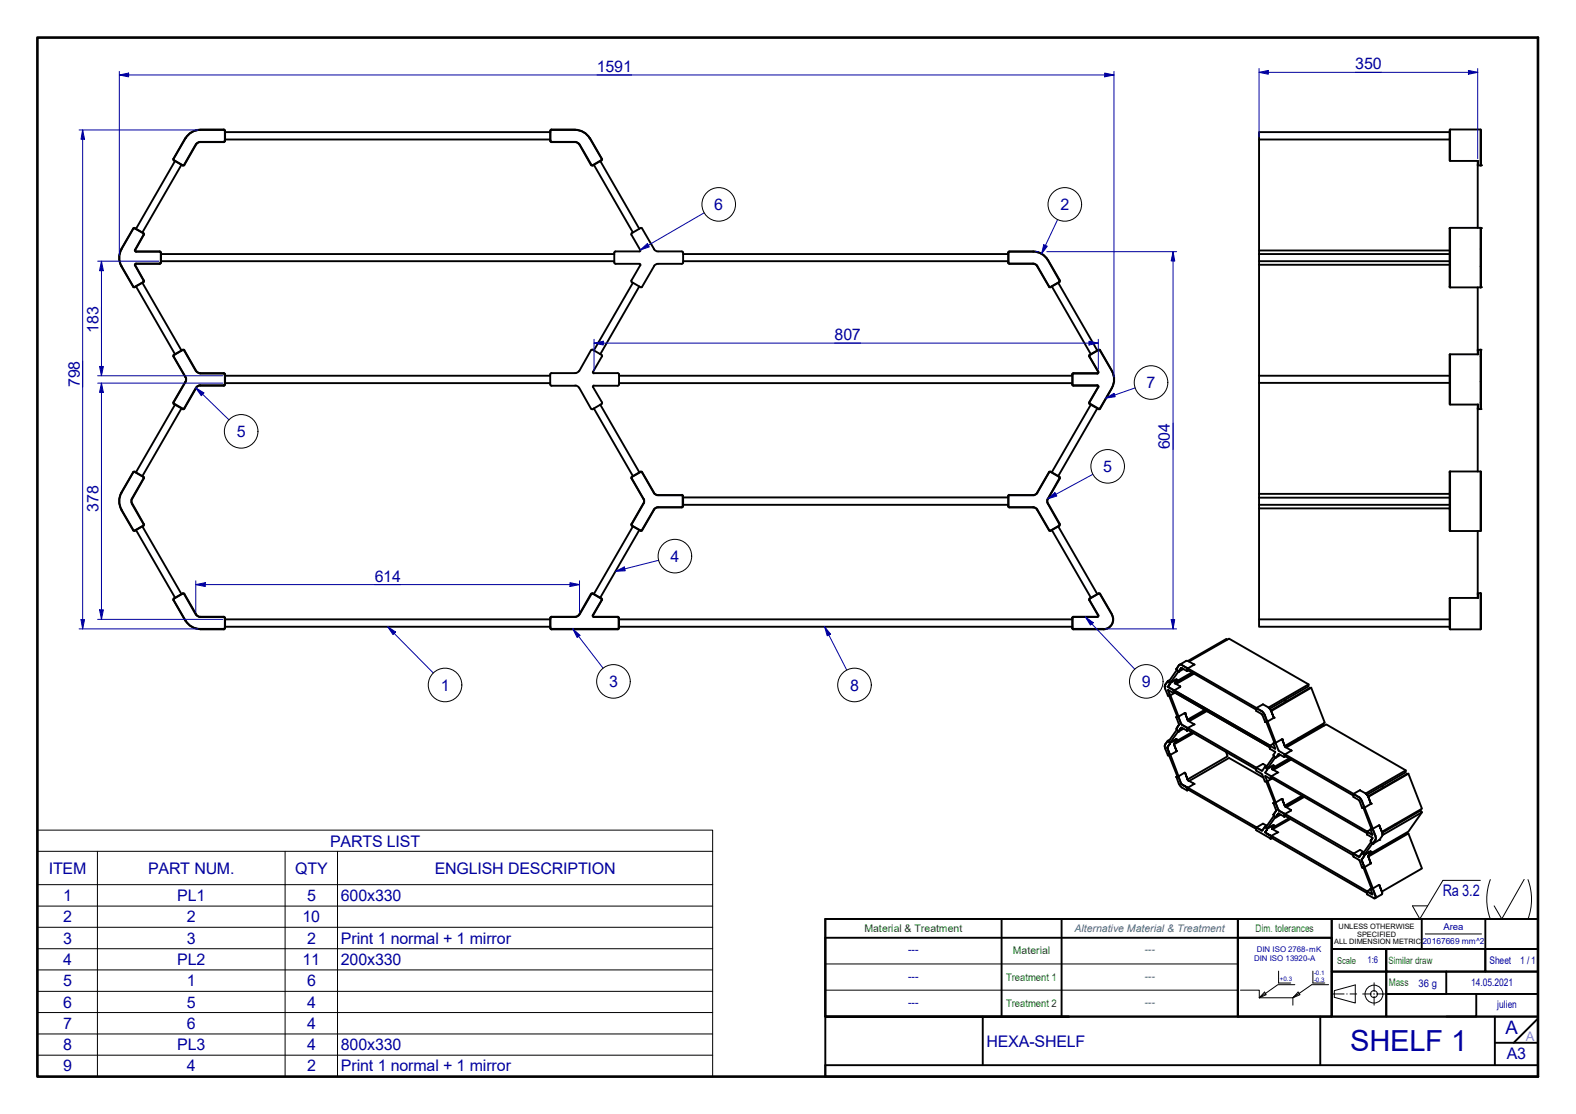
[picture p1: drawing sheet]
<svg xmlns="http://www.w3.org/2000/svg" width="420mm" height="297mm" viewBox="0 0 420 297" stroke-linecap="round" stroke-linejoin="round" font-family="sans-serif">
<!-- layer: Visible (ISO) Custom -->
<g fill="none" stroke="#000" stroke-width=".51">
<path d="M49.4 36.8l-3.2 5.5M52.2 38.5l-3.3 5.5-2.5-1.3-.1-.3M52.3 38.5l-3.2 5.5M53.3 34.5h6.4M53.3 37.9h6.4M53.3 37.8h6.4M53.3 34.7h6.4M53.4 37.9l-.6 .2-.5 .4M53.4 37.8l-.7 .2-.5 .5M53.4 34.7l-1.4 .2-1.1 .5-1.4 1.5M53.4 34.6a4.5 4.5 0 0 0-4 2.3l-3.1 5.4M59.7 34.7l.2 .2"/>
<path d="M59.7 34.5l.3 .4M59.9 37.5l-.2 .3M59.9 34.9v2.7M60 37.5l-.3 .4M60 37.2h86.7M60 35.2h86.7M60 34.9v2.7M146.7 37.5l.3 .4h6.4M146.7 34.9v2.7M146.8 37.5l.2 .3M147 37.8h6.4M153.3 37.9l.6 .2 .5 .4"/>
<path d="M153.3 37.8l.7 .2 .4 .5 3.1 5.5 .6 .1M153.3 34.7l2 .4 1.1 .7 .8 1.1M153.3 34.6a4.5 4.5 0 0 1 4 2.3l3.1 5.4M153.4 34.5h-6.4l-.3 .4M153.4 34.7h-6.4l-.2 .2M154.5 38.5l3.2 5.4 .3 .1M157.3 36.8l3.2 5.7-.1 .3-2.3 1.3M386.5 35.2h-50.8v2M386.5 37.2h-50.8v30.5M386.6 34.5v8.4zM386.6 34.5l8.2 .2v9.4h-.8M394.7 34.5v9.6"/>
<path d="M46.2 42.3l.1 .5M46.4 42.8l2.3 1.3 .5-.1M46.7 42.9l-10.4 18.1M48.4 43.9l-10.4 18.1M158.3 43.9l10.4 18.1M160 42.9l10.4 18.1M160.4 42.4l-.1 .3-2.3 1.4M386.6 42.9h7.5v1.1M394 43.9v.1M394 42.9v17.9M32.4 70.9l3.2 5.5M32.4 66.5l-.5 1.2-.1 1.4 .6 1.9"/>
<path d="M35.5 60.9l-3.2 5.5M35.6 60.9l-3.2 5.6a4.5 4.5 0 0 0 0 4.5l3.1 5.4M35.6 76.4l.3 .1M35.9 60.9l-.3 .1M35.9 60.8l2.3 1.4-2.3-1.3M36 60.8l-.5 .1M36 66.6v.3l.3 .1 6.5 .1 .1 .3v2.6M36.1 70.7l2.3 4.1M36.3 76.4l10.4 18.1M38 75.4l10.4 18.1M38.2 62.2l.1 .3M38.2 75.2l-2.3 1.3"/>
<path d="M38.2 62.1l.2 .5M38.3 74.8l-.1 .3M38.3 62.5l-2.3 4.1v.3l.3 .2h6.3M38.4 62.6l-2.3 4.1M38.4 74.8l-.2 .4-2.2 1.4-.5-.1M42.6 67.2l.2 .2M42.8 70l-.2 .3h-6.3l-.3 .2v.3l2.3 4.1M42.9 67.4v2.6M42.9 69.6h120.9M42.9 67.7h120.9M42.9 70l-.3 .3h-6.3l-.3 .2v.3M163.8 70l.3 .3h6.3"/>
<path d="M168.3 74.8l.1 .5M168.3 62.6l2.4 4.1M168.4 62.1l-.1 .5M168.7 75.4l-10.4 18.1M170.4 67l-6.5 .1-.1 .3v2.6M170.4 76.4l-10.4 18.1M170.5 70.3l.2 .2v.3M170.7 70.7l-2.4 4.1M170.7 66.6v.3l-.2 .1M170.7 60.8l.5 .1 3.2 5.5M170.8 60.8l-2.3 1.4M174.3 66.4l.5 .5 .7 .1 6.4 .1 .2 .3v2.6"/>
<path d="M182.1 69.6h86.7M182.1 67.7h86.7M182.1 70l-.4 .3h-6.3l-.6 .2-3.7 6.1h-.4l-2.2-1.4M268.7 70l.4 .3M268.8 67.4v2.6M268.9 70l.2 .2M269.1 67.2l-.2 .2v2.6M269.1 67l-.4 .4M269.1 67h6.3a4.5 4.5 0 0 1 4 2.3l3.2 5.5M269.1 70.3h6.3l.7 .2 .5 .4 3.1 5.5M269.1 70.3h6.3l.7 .2 .4 .5M269.1 67.1l7 .1 1.9 .7 1.3 1.4 3.1 5.6"/>
<path d="M276.5 71l3.3 5.6h.3l2.3-1.4M279.7 76.4l.4 .1M280.4 76.4l10.4 18.1M282.1 75.4l10.4 18.1M282.4 75.2l-2.3 1.3M282.4 74.8l-.1 .3M282.5 74.8l-.1 .5M335.7 67.7h50.8M335.7 70.6h50.8M335.7 66.8h50.8M335.7 67.7v1.9M386.5 69.6h-50.8v30.6h50.8"/>
<path d="M386.6 60.8v15.8M386.6 60.8h8.2M394 76.6v17.9M394.8 60.8v15.8M394.8 60.8h-.1v15.8h.1M394.8 76.6h-8.2M46.2 95l3.2 5.6M46.3 95l3.2 5.5 .2 .7-.2 .6-3.2 5.5M46.3 94.6l-.1 .5M46.4 94.7l-.1 .3M48.7 93.3l-2.3 1.4M48.8 93.4h.3l3.1 5.5"/>
<path d="M49.1 93.4l3.2 5.5M49.2 93.4l-.5-.1-2.3 1.3M52.2 98.9l.5 .5 .7 .2M52.3 98.9l.5 .4 .6 .2M53.3 99.5h6.4M53.3 99.6h6.4M59.7 99.6l.2 .2M59.7 99.5l.3 .3v2.7l-.3 .4M59.9 99.8v2.7M153.4 99.5h-6.4l-.3 .3v2.7l.2 .3 6.5 .1M154.4 98.9l-.5 .4-.6 .2M158.1 93.3l2.3 1.3 .1 .3-2.4 4.2v.3l.2 .2"/>
<path d="M158.1 93.3l-.5 .1-3.2 5.5M158.4 99.5h6.3M164.7 99.5l.3 .3v2.7l-.3 .4M285.9 99.8v2.7M290.4 95l2.4 4M290.6 94.7l-.1 .3M292.5 99.6l.3-.2v-.3v.3l-.3 .2-6.5 .1-.1 2.8 .3 .2h6.3l.3 .2v.4M292.5 99.5h-6.3l-.4 .3M292.7 99.1l-2.4-4.2 .2-.3 2.5-1.4 .3 .2 3.1 5.5a4.5 4.5 0 0 1 0 4.5l-3.2 5.7h-.4l-2.3-1.4-.1-.4M292.9 93.3l-2.3 1.4M292.9 93.4h.3M293.2 93.5l3.2 5.4 .6 1.9-.3 2-3.5 6.1"/>
<path d="M394 93.4v.1M394 93.3h.8M394.1 93.4v1.1h-7.6l.1 13.4v-13.4M394.8 93.3v15.8h-.8M394.8 93.3h-.1v15.8l.1-.1M46.2 107.3l.1 .5M46.4 107.7l2.3 1.4 .5-.1M46.7 107.9l-10.4 18M48.4 108.9l-10.4 18M49.4 101.8l-3.2 5.4M49.4 100.6l.2 .6-.2 .6M52.2 103.4l-3.3 5.6-2.5-1.4-.1-.3"/>
<path d="M53.3 102.9h6.4M53.3 102.7h6.4M53.4 102.8l-.6 .2-.5 .4-3.2 5.6M53.4 102.7l-.7 .2-.5 .5M59.9 102.5l-.2 .2M60 102.2h86.7M60 100.2h86.7M153.3 102.8l.6 .2 .5 .4M154.4 103.4l3.2 5.6 .5 .1M158.3 108.9l10.4 18M158.3 102.8l-.2 .1v.3l2.4 4M158.4 102.9h6.3"/>
<path d="M160 107.9l10.4 18M160.5 107.3l-.1 .5-2.3 1.3M165 102.2h120.9M165 100.2h120.9M285.8 102.5l.4 .4h6.3M290.5 107.3l.1 .4 2.3 1.3M290.8 107.9l-10.4 18M292.5 102.8l.3 .1v.3M292.5 108.9l-10.4 18M292.7 103.2l-2.3 4M292.8 103.2l-2.4 4.1M293.2 108.9l-.3 .1"/>
<path d="M335.7 100.2v1.9M386.5 102.1h-50.8v29.6M386.6 107.9h7.5v1M394 108.8v.1M394 107.9v17.8M32.3 135.9l3.2 5.5M32.4 135.9l3.2 5.5h.3M32.4 135.9l-.6-1.9 .1-1.4 .5-1.2a4.5 4.5 0 0 0 0 4.5M35.1 134.3l3.2 5.5M35.2 133l-.2 .6 .2 .7M35.2 133l-.1 .6 .1 .6M35.2 134.2l3.2 5.5"/>
<path d="M35.5 125.9l.5-.1 2.2 1.3 .2 .5M35.5 125.9l-3.2 5.5M35.6 125.9l-3.2 5.5M35.9 125.8l2.3 1.4M35.9 125.9l-.3 .1M38.2 127.2l.1 .3M38.3 139.8l-.1 .3M38.3 127.5l-3.2 5.5M38.4 127.6l-3.2 5.4M38.4 139.7l-.2 .5M168.3 139.7l.1 .5M168.3 127.6l3.2 5.4"/>
<path d="M168.4 139.8l.1 .3 2.3 1.4M168.4 127.1l-.1 .5M168.5 127.1l2.2-1.3h.4l3.4 5.8 .9 .4M168.5 127.2l-.1 .3 3.1 5.5 .2 .6-.2 .6M170.8 125.9l.3 .1M170.8 125.8l-2.3 1.4M171.1 125.9l3.2 5.5 .5 .5 .6 .2M171.5 134.2l-3.2 5.5M171.6 134.3l-3.2 5.5M171.6 133l.2 .6-.2 .7M174.4 135.9l-3.2 5.5-.5 .1M175.5 132l6.4 .1 .1 2.9-.2 .2"/>
<path d="M181.7 135.2h-6.3l-.6 .2-.5 .5-3.2 5.4M181.8 131.9l.3 .4v2.7l-.2 .3h-6.4l-.7 .2-.5 .4M182.1 134.6h86.7M182.1 132.6h86.7M268.7 135l.4 .3M268.8 132.3v2.7M269.1 132.1l-.2 .2v2.7l.2 .2M269.1 131.9l-.4 .4M269.1 135.2h6.3l.7 .2 .5 .5M269.1 135.3h6.3l.7 .2 .4 .4M269.1 132h6.4M276.5 135.9l3.1 5.5 .5 .1"/>
<path d="M276.5 131.4l-.4 .4-.7 .2M276.5 135.9l3.2 5.5h.4M279.3 133l-.2 .6 .2 .7 3.1 5.5M279.7 125.9l-3.1 5.5-.5 .5-.7 .2M280.1 125.9l-.4 .1M280.1 125.8l2.3 1.4M282.3 127.2l.1 .3M282.4 127.1l.1 .5M282.4 139.8l-.1 .3M282.4 127.1l-2.3-1.3h-.3l-3.3 5.6M282.4 127.5l-3.1 5.5M282.5 139.7l-.1 .5"/>
<path d="M282.6 127.6l-3.2 5.4-.2 .6 .2 .6 3.2 5.5M335.7 135.6h50.8M335.7 132.7h50.8M335.7 132.7v1.9M386.5 134.6h-50.8v30.5h50.8M386.5 131.7h-50.8v1M386.6 125.7v15.9M386.6 125.7l8.2 .1-.1 15.8M394.7 125.7v15.9M35.5 141.4l.5 .1M36.3 141.3l10.4 18.1M38 140.4l10.4 18"/>
<path d="M38.2 140.2l-2.3 1.3M38.2 140.1l-2.3 1.4M46.3 160l.1-.3 2.5-1.4 3.3 5.6M46.3 159.5l-.1 .5M49.1 158.4l3.2 5.4 .5 .5 .6 .2M49.2 158.3l-.5-.1-2.3 1.4M158 158.3l2.3 1.4 .1 .3M158 158.3l-.3 .1-3.2 5.5M158.1 158.2l2.3 1.3 .1 .3-2.4 4.3M158.1 158.2l-.5 .1-3.2 5.5M168.5 140.2l2.3 1.3M168.7 140.4l-10.4 18"/>
<path d="M170.4 141.3l-10.4 18.1M171.1 141.4h-.3M280.4 141.3l10.4 18.1M282.1 140.4l10.4 18M282.4 140.1l-2.3 1.4 2.3-1.3M292.9 158.3l-2.3 1.4-.1 .3M292.9 158.3l.3 .1M293.2 158.4l3.2 5.5a2.57 2.57 0 0 1-2.2 3.9M386.6 141.6h8.1M394 158.4v.1M394 158.2h.7M394 141.6v17.8"/>
<path d="M394.1 158.4v1l-7.6 .1 .1 8.3v-8.4M394.7 158.2v9.6zM46.2 160l3.2 5.5M46.3 160l3.1 5.5a4.5 4.5 0 0 0 4 2.3M49.5 165.5l.8 1 1.1 .7 2 .5M52.2 163.9l.5 .4 .7 .2M53.3 167.8h6.4M53.3 164.5h6.4M53.3 167.7h6.4M59.7 164.6l.2 .2M59.7 164.5l.3 .3M59.9 167.5l-.2 .2"/>
<path d="M59.9 164.8v2.6M60 167.5l-.3 .3M60 167.1h86.7M60 165.1h86.7M60 164.8v2.6M146.7 167.5l.3 .3h17.7M146.7 164.8v2.6M146.8 167.5l.2 .2h17.7M147 164.5h6.4M147 164.6l-.2 .2M153.4 164.5h-6.4l-.3 .3M154.4 163.8l-.5 .5-.6 .2"/>
<path d="M154.4 163.9l-.4 .4-.7 .2M158 164v.3l.3 .2h6.4M158.1 164v.3l.2 .2h6.4M160.4 160l-2.3 4M164.7 164.6l.2 .2M164.7 164.5l.3 .3M164.9 164.8v2.6M164.9 167.5l-.2 .2M165 167.1h120.9M165 165.1h120.9M165 164.8v2.6M165 167.5l-.3 .3"/>
<path d="M285.9 164.8v2.6M285.9 167.5l.3 .2h8M286.2 164.6l-.3 .2M290.4 160l2.4 4v.3l-.3 .2h-6.3l-.4 .3M292.8 164v.3l-.3 .2h-6.3M296.4 163.9a2.64 2.64 0 0 1-2.2 3.9h-8l-.4-.3M296.5 163.8l-3.2-5.5-.3-.1-2.5 1.4-.2 .2 2.4 4.3M313.6 178.4l.5 .7M313.8 178.6l-2.1 3.1M314.1 179.1h.1M314.1 179.1l-2.1 3M314.9 178.1l.2 .1h-.2l-.7 .9z"/>
<path d="M315.1 177.3l1.4 .9v.7M315.1 177.3h-.7l-.8 1.1M315.1 178.2l1.4 .7M315.1 177.3h-.8l-.7 1.1M315.1 177.3l1.4 .9-.1 .7M315.5 178.4l-1.3 .7M316.7 178.2l18.3 10.6 1.7-1 1.4 .8M316.7 178.7l18.2 10.5M316.7 178.2v.5M316.8 178.7l-.3 .2M317 176.4l10.7-6.1 21.2 12.2v.5l-10.4 6M317.8 179.3l-4.6 2.6"/>
<path d="M318 179.5l-4.7 2.7M318.1 179.6l-4.7 2.7M318.2 177.1l.1 .1M318.3 177.2l-1.4-.9-.7-.1-1.7 1.1M318.3 177.2l-1.6 1M318.3 179.6l-4.7 2.8M327.2 170.5l-.2-.1-10.3 5.9M335.7 165.1v2h50.8M386.6 167.8h8.1M310.6 198.5l-.1 .5M310.6 198.5v.9l.8 2M311.3 197.5l.6 .7z"/>
<path d="M311.3 181.6l.1 .1M311.3 181.6l-.7 .9-.1 .6M311.3 197.5l-.7 1M311.3 185.5h.6M311.4 181.7l-.9 1.2 .1 .7 .8 1.9M311.4 181.7l.6 .7zM311.5 184l.4 1.3M311.5 184l1.4 .8M311.6 181.6l.4 .5M311.6 197.5l.4 .5M311.7 181.6l.3 .5M311.7 185.5l2.2 5.6"/>
<path d="M311.9 198.3l-.7 1 .7 2-.7-1.7v-.4zM311.9 198.3h.1M311.9 185.3v.2M311.9 182.4l-.4 .8 1.4 .7v.9v-.8l-1.5-.8zM311.9 197.2l-.6 .3M311.9 181.3l-.6 .3M312 198l1.6-.9zM312 185.4l2.2 5.7M312.8 184.8h.1M313.1 184.1v.5l25.4 14.6M313.1 184.1l25.5 14.7M313.2 184.6l-.3 .2"/>
<path d="M313.2 182.2v-.1l1.4 .9M313.2 184.7l-1.3 .8M313.6 197.2h.1M313.6 191.2h.6M313.6 191.2l.7 2.1v-.1M313.6 194.4l.5 .6M313.6 181.2l-1.6 .9M313.6 181.2l.1 .1M313.7 197.2l-.7 1v.4v-.2M313.7 181.3l-.5 .8M313.8 194.5l-2.1 3M313.8 191.1l-.2 .1"/>
<path d="M314.1 195l-2.1 3-.3-.5M314.1 195v.1M314.2 191.2l.8 2 1.4 .8M314.2 191.2l.7 1.8 1.6 1M314.3 193.3l-.7 1 .7-1M314.6 183v.2M314.6 183v.1M314.6 183.2l-1.5 .9M314.8 194h.3h-.2l-.7 1.1zM315.1 194l1.3 .8M315.5 194.3l-1.3 .8M315.9 190.2l-2 .9"/>
<path d="M316.4 194l.1 .8M316.4 194.8l.1 .1M316.5 194v.9M316.5 194.8h.1M316.6 191.9l-.6-1.7 .6 1.7M316.6 191.9l1.7 1.2-1.6 1M316.7 194.6l18.2 10.6M316.7 194.1l18.3 10.6M316.7 194.1v.5M316.7 194.6h.1M316.8 194.7l-.3 .2M317.8 195.2l-4.6 2.7"/>
<path d="M318 195.4l-5 2.9M318.2 195.5l-5.2 3M321.2 189.3l-4.6 2.6M321.4 189.4l-4.7 2.7M321.8 189.6l-4.8 2.7M335 188.8l1.9 1.2 .9 2.5M335 188.8l-.1 .7 1.5 1 .8 2h.6M335 188.8l-.1 .1M335 188.8l1.4 .9 .5 .5 .9 2.2-.6 .1M337.6 192.5l2.2 5.6M337.9 192.4l2.2 5.6M338.1 188.6l.8 1z"/>
<path d="M338.8 189.4l10.8-6-10.7 6.2M339.5 198.3l.5-.1 .9 1.9 1.5 .9v.9l-1.6-.9-.7 1M339.5 198.3l.5 1.3-1.4-.7-.1 .7 1.5 .9-.5 .8 .6 .7M339.5 198.3l-1 .6M339.6 191.4l-.7-1.8 .7 1.8M339.6 191.4l-1.8 1.1M339.7 198l-.2 .2M341.8 197.2l.7 1.7-.7-1.7-2.1 .9M342.4 186.7l.6 .4M342.9 199.3l10.7-6.1 21.2 12.2v.5l-10.4 6M346.1 196.8l.2 .2M348.9 182.5l-10.7 6.1"/>
<path d="M349.6 183.4l3.6 9.3-10.7 6.2 .1 .3 1.6 .9-1.6 1.1M353 193.5l-.2-.3-10.2 5.9M311.3 201.4h.1M311.4 201.4l.5-.1-.5 .1M311.7 201.4l2.2 5.6M311.9 201.3h.1M312 201.3l2.2 5.7M313.6 207.1h.6l.9 2.1-.9-2.1zM313.6 207.2l1 2.4 1.8 1.1M313.6 207.1v.1M313.7 200.3l-.7-1.7 .7 1.7M313.7 200.3h.1"/>
<path d="M313.7 200.3l-1.8 1M314.2 207l-.6 .2M315.9 206l.7 1.9-.7-1.9-1.7 1M316.4 210l-1.3-.8 1.4 .7v.8M316.4 210h.1M316.4 210.7h.1M316.5 210l-.1 .7M316.6 207.9l.3 .2zM316.7 210v.6M316.7 210.5l18.2 10.5M316.7 210l18.3 10.6M316.8 210.6l-.3 .1"/>
<path d="M316.9 208.1l1.4 .9M318.2 208.9l.1 .1M318.3 209l-1.6 1M326.8 200.5l.5 1.2-10.7 6.1M335 204.7l1.5 .8 .7-1 .6 .7-.5 .8 1.5 .9v.8M335 204.7l-.1 .8 1.5 .9 .8 1.9 .6 .1M336.9 207.4l-9.2-5.3-10.7 6.2M337.5 204.5l.4 .5 1.6-.9-1.6 .9M337.5 204.5h.1M337.6 208.4l2.2 5.6M337.6 204.5h-.1M337.7 204.3l-1-.6-1.8 1"/>
<path d="M337.8 204.2l-.6 .3M337.9 208.3l2.2 5.7M338.8 207.7l-1.5-.8 .5 1.5M339 207l25.5 14.7M339 207v.5M339 207.4l25.4 14.8M339.1 207.6l-.3 .1M339.2 205.1l1.4 .9M339.2 207.6l-1.4 .8M339.5 214.2l.7 2.1M339.5 214.1l.6 .1zM339.5 217.2h.1"/>
<path d="M339.5 204.1l.1 .2zM339.6 204.3l-.5 .7M339.7 217.5l-2.1 3M339.7 201.5l-2.1 3M339.7 214h.1M339.7 214l-.2 .1M340 217.9l-2.1 3M340 202l-2.1 3-.3-.5M340 217.9h.1M340.1 214.2l.8 1.9 1.6 .9-.1 .7M340.1 214.2l.7 1.8 1.6 1v.7M340.2 216.1l-.7 1.1 .5 .7"/>
<path d="M340.5 205.9l.1 .1M340.6 206l-1.6 1M340.8 216.9l.2 .1h-.2l-.7 .9zM341 217l1.3 .7M341.4 201.3l-1.3 .7M341.4 217.2l-1.3 .8M341.8 213.1l.7 1.8-.7-1.9-2.1 1M342.6 201.6l18.2 10.5M342.6 201.2l18.3 10.5M342.6 217v.5l18.2 10.6M342.6 217l18.3 10.6M342.6 201.2v.5"/>
<path d="M342.7 217.6l-.3 .1M342.7 201.7l-.3 .2M342.8 215.2l-.3-.3 1.6 1M343.7 218.2l-4.5 2.6M343.7 202.2l-4.5 2.6M343.9 202.4l-4.7 2.8M344 218.4l-4.7 2.7M344.1 215.9l.1 .2M344.1 215.9l.1 .2-1.6 .9M344.1 202.5l-4.8 2.7M344.2 202.6l-4.7 2.7M346.1 212.7l.2 .2"/>
<path d="M347.1 212.2l-4.6 2.6M347.3 212.3l-4.7 2.8M347.7 212.5l-4.8 2.8M360.8 211.8v.7l1.6 1 .8 1.9M360.8 211.8h.1M360.9 211.7l-.1 .1M360.9 211.7l1.3 .8M360.9 211.8l1.3 .7M362.2 212.5l.8 .9 .7 1.9M362.2 212.5l.6 .7 .9 2.1M363.5 215.4l2.1 5.6M363.7 215.3v.1"/>
<path d="M363.7 215.3l-.5 .1h.5M363.8 215.3l2.2 5.7M364 211.5l-1.4-.8-1.8 1M364 211.5l.8 1zM364.7 212.3l10.8-6-10.7 6.2M365.4 214.2l-.6-1.7 .6 1.7M365.5 214.3l-1.8 1.1M368.3 209.7l.6 .3M372 219.8l.2 .1M374.8 205.4l-10.7 6.2M375.5 206.3l3.6 9.3-10.7 6.2M379.1 216.6l-3.6 5.1-10.4 6.1"/>
<path d="M335 220.6v.8l3.7 2.2M335 220.6l-.1 .1M335 220.6l1.4 .9 .1-.1M335 220.6l1.5 .8M337.2 220.4l.1 .1M337.2 220.4l-.7 1M337.3 220.5l-.8 .9M337.3 220.5l.5 .7zM337.5 220.5l.4 .4M337.6 220.4l.3 .5M337.7 220.1l-1-.5-1.7 1M337.8 220.1l-.6 .3"/>
<path d="M337.8 221.2l-.5 .8zM337.9 220.9l1.6-.9zM338.7 222.8l.1 .8zM338.7 222.8l-1.3-.8 1.3 .8M339 222.9v.5l25.4 14.7M339 222.9l25.5 14.8M339.1 220.9l.1 .1zM339.1 223.4l-.3 .2M339.2 221l1.3 .8M339.6 220.1l-.5 .8M340.5 221.8l.1 .1M340.6 221.9l-1.6 1"/>
<path d="M360.9 227.6h.1M360.8 227.6v.8l1.6 .9 .8 2M360.9 227.6l-.1 .1M360.9 227.6l1.3 .9 .3-.1M360.9 227.6l1.6 .8M363.1 227.4h.1M363.1 227.4l-.6 1M363.2 227.4l.5 .8zM363.2 231.3l.5-.1zM363.5 231.3l2.1 5.6M363.5 227.4l.3 .5M363.5 227.2l-.9-.6-1.8 1"/>
<path d="M363.7 227.1l-.5 .3M363.7 228.2l-.7 1 .7 2-.7-1.9zM363.8 227.9l1.6-.9-1.6 .9M363.8 231.2l2.2 5.7M364.4 221.8h.1M364.4 221.8v.8l1.5 .8M364.4 237.7l.1 .8 1.7 .9M364.5 237.7l1.4 .7M364.5 221.8l1.3 .8M364.7 228.2l10.4-6h.4l-10.7 6.2M365.4 227.1h.1M365.4 224.2l.5 .7"/>
<path d="M365.4 237.1l.5 1.4-1.4-.8M365.4 237.1h.1M365.4 221.2l-1 .5M365.4 221.2l.5 1.3M365.4 237.1l-1 .6M365.4 230.2l-.6-1.7 .6 1.7M365.4 221.1l.6 .1M365.4 221.1v.1M365.4 237h.6M365.5 227.1l-.8 1.1 .1 .3-.1-.2M365.5 230.2l-1.8 1.1M365.6 224.5l-2.1 2.9"/>
<path d="M365.6 236.9l-.2 .1M365.9 222.5l-.1 .1M365.9 223.5l-.5 .7 .5-.7M365.9 224.9l-2.1 3M366 225h.1M366 221.2l.7 1.8 .1 .7-.9 1.2M366 221.2h-.6M366 221.2l.8 2.2-.1 .6-.7 1M366 237l.8 2-.1 .4h-.5M366 237l.7 1.9-.1 .5h-.4M367.7 220.1l-2.3 1M367.7 220.1h.1"/>
<path d="M367.7 236l-1.7 .9h-.4M367.7 236l.7 1.8zM367.7 220.1l.7 1.8-.7-1.8M368.5 222l10.2-5.9 .4 .5-10.5 6.1M368.5 238.2l-.1-.4v.7l-1.8 1M368.6 222.5l-.2-.6 .1 1-.8 1.1-1.7 1M368.6 225.7l.3 .2M375.5 222.2l3.6 9.4-10.7 6.1"/>
</g>
<g fill="#000">
<circle cx="394.7" cy="44.1" r=".25"/>
<circle cx="394.8" cy="44.1" r=".25"/>
<circle cx="394.8" cy="76.6" r=".25"/>
<circle cx="394.8" cy="60.8" r=".25"/>
<circle cx="394.7" cy="93.3" r=".25"/>
<circle cx="394.7" cy="109.1" r=".25"/>
<circle cx="313.6" cy="178.4" r=".25"/>
<circle cx="314.1" cy="179.1" r=".25"/>
<circle cx="318.3" cy="177.2" r=".25"/>
<circle cx="310.5" cy="183.1" r=".25"/>
<circle cx="311.4" cy="185.5" r=".25"/>
<circle cx="313.6" cy="191.2" r=".25"/>
<circle cx="313.6" cy="181.2" r=".25"/>
<circle cx="313.7" cy="181.3" r=".25"/>
<circle cx="313.7" cy="197.2" r=".25"/>
<circle cx="314.1" cy="195.1" r=".25"/>
<circle cx="315.9" cy="190.2" r=".25"/>
<circle cx="318.3" cy="193.2" r=".25"/>
<circle cx="339.6" cy="191.4" r=".25"/>
<circle cx="341.8" cy="197.2" r=".25"/>
<circle cx="311.4" cy="201.4" r=".25"/>
<circle cx="313.6" cy="207.1" r=".25"/>
<circle cx="318.3" cy="209" r=".25"/>
<circle cx="339" cy="207.5" r=".25"/>
<circle cx="339.5" cy="217.2" r=".25"/>
<circle cx="339.5" cy="214.2" r=".25"/>
<circle cx="340" cy="217.9" r=".25"/>
<circle cx="340.6" cy="206" r=".25"/>
<circle cx="341.8" cy="213.1" r=".25"/>
<circle cx="342.3" cy="217.7" r=".25"/>
<circle cx="342.6" cy="217.5" r=".25"/>
<circle cx="344.2" cy="200.1" r=".25"/>
<circle cx="363.2" cy="215.4" r=".25"/>
<circle cx="365.5" cy="214.3" r=".25"/>
<circle cx="339.6" cy="220.1" r=".25"/>
<circle cx="340.6" cy="221.9" r=".25"/>
<circle cx="362.6" cy="226.6" r=".25"/>
<circle cx="363.2" cy="231.3" r=".25"/>
<circle cx="364.4" cy="221.8" r=".25"/>
<circle cx="365.4" cy="224.2" r=".25"/>
<circle cx="365.4" cy="221.2" r=".25"/>
<circle cx="365.5" cy="227.1" r=".25"/>
<circle cx="365.6" cy="236.9" r=".25"/>
<circle cx="366" cy="225" r=".25"/>
<circle cx="367.7" cy="224" r=".25"/>
<circle cx="368.6" cy="222.5" r=".25"/>
</g>
<!-- layer: Symbole (ISO) Custom -->
<g fill="none" stroke="#000" stroke-width=".27">
<path d="M10 227v-5.7h180v5.7M10 227h180v8.9M10 227v60.1h180v-51.2M10 235.9h180M26 227v60.1M76 227v60.1M90 227v60.1M384.7 234.7l-6.2 10.3-1.9-3.5h4M397.3 234.5a15 15 0 0 0 0 10.5M406.3 234.5l-5.9 10.5-2.1-3.5M407.4 234.5a15 15 0 0 1 0 10.6M10 241.6h180"/>
<path d="M10 247.3h180M10 253h180M10 258.6h180M10 264.3h180M10 270h180M10 275.7h180M10 281.4h180"/>
</g>
<!-- layer: Border (ISO) -->
<path d="M10 10h400v277.1h-400z" fill="none" stroke="#000" stroke-width=".7"/>
<!-- layer: Titre (ISO) Custom -->
<g fill="none" stroke="#000" stroke-width=".51">
<path d="M220 245h110v26.1h-110zM267 245v26.1M283 245v26.1M330 250h25v21.1h-25zM330 245h25v26.1h-25zM355 253v6.1h14.6v-6.1h26.4v6.1h-26.4v-6.1zM355 245h24v8h-24zM355 259.1h14.6v12h-14.6zM355 250h-135v21.1M369.6 259.1h16v5.9h-16zM385.6 259.1h24.4v12h-24.4M396 253h14v6.1h-14z"/>
<path d="M396 245h14v8h-14zM262 271.1v12.9M285 271.1h-65h190M352 271.1v12.9M369.6 265h24v6.1h-24zM393.6 265h16.4M398.5 278.1h11.5M398.5 271.1v12.9M410 271.6l-6.5 6.5M220 284h190"/>
</g>
<g fill="none" stroke="#000" stroke-width=".27">
<path d="M384.7 234.7h10M220 257h110M340.9 258.9v3.2h3.2M350 258.9v3.2h3.2M380 249h15M220 264h110M330.7 264h5v2.1M335.7 266.1h9M337.1 264.5l.5 .7-1.9 .9zM344.7 266.1v1.9M345.2 262.6h-4.5l-5 3.5M354.2 262.6h-4.5l-5 3.5 1.4-1.6 .5 .7-1.9 .9"/>
<path d="M393.6 265h16.4"/>
</g>
<g fill="none" stroke="#000" stroke-width=".27">
<path d="M355.3 265h3M355.7 264.1l5.6-1.5v4.8l-5.6-1.5zM359 265h.2M359.9 265h1.8"/>
<circle cx="366.3" cy="265.1" r="2.38"/>
<circle cx="366.3" cy="265.1" r=".92"/>
</g>
<!-- layer: Title (ISO) -->
<path d="M363.3 265h2.3M366.3 265h.1M366.3 262.1v2.3M366.3 265v.1M366.3 265.7v2.3M367 265h2.3" fill="none" stroke="#000" stroke-width=".27"/>
<path d="M220 284v3.1h190v-42.1h-190v42.1" fill="none" stroke="#000" stroke-width=".51"/>
<!-- layer: Cote (ISO) Custom -->
<path d="M22 34.7v2.4M22 96.3v6.9" fill="none" stroke="#0000a0" stroke-width=".27"/>
<path d="M22 34.7l.5 2.4h-.9z" fill-rule="evenodd" fill="#0000a0"/>
<path d="M22 34.7l.5 2.4h-.9zM22 165.2v2.5" fill="none" stroke="#0000a0" stroke-width=".27"/>
<path d="M21.6 165.2h.9l-.5 2.5z" fill-rule="evenodd" fill="#0000a0"/>
<path d="M31.8 20h2.5M159.1 20h9.3M21.1 34.7h31.7M22 37.1v128.1M21.1 167.7h31.7M21.6 165.2h.9l-.5 2.5z" fill="none" stroke="#0000a0" stroke-width=".27"/>
<path d="M31.8 20l2.5-.5v1z" fill-rule="evenodd" fill="#0000a0"/>
<path d="M31.8 20l2.5-.5v1zM294.5 20h2.5" fill="none" stroke="#0000a0" stroke-width=".27"/>
<path d="M294.5 19.5l2.5 .5-2.5 .5z" fill-rule="evenodd" fill="#0000a0"/>
<path d="M31.8 19v49.1M34.3 20h260.2M294.5 19.5l2.5 .5-2.5 .5zM297 19v81.6M312.7 67.1v2.5M312.7 112.8v7" fill="none" stroke="#0000a0" stroke-width=".27"/>
<path d="M312.7 67.1l.5 2.5h-1z" fill-rule="evenodd" fill="#0000a0"/>
<path d="M312.7 67.1l.5 2.5h-1zM312.7 165.2v2.5" fill="none" stroke="#0000a0" stroke-width=".27"/>
<path d="M312.2 165.2h1l-.5 2.5z" fill-rule="evenodd" fill="#0000a0"/>
<path d="M335.7 19.3h2.4M361.3 19.3h7M276 67.1h.9M279.1 67.1h34.6M312.7 69.6v95.6M294.8 167.7h18.9M312.2 165.2h1l-.5 2.5z" fill="none" stroke="#0000a0" stroke-width=".27"/>
<path d="M335.7 19.3l2.4-.5v1z" fill-rule="evenodd" fill="#0000a0"/>
<path d="M335.7 19.3l2.4-.5v1zM391.5 19.3h2.5" fill="none" stroke="#0000a0" stroke-width=".27"/>
<path d="M391.5 18.8l2.5 .5-2.5 .5z" fill-rule="evenodd" fill="#0000a0"/>
<path d="M335.7 18.3v18.3M338.1 19.3h53.4M391.5 18.8l2.5 .5-2.5 .5zM394 18.3v24M99.9 155.9h7M152 155.9h2.5" fill="none" stroke="#0000a0" stroke-width=".27"/>
<path d="M152 155.4l2.5 .5-2.5 .5z" fill-rule="evenodd" fill="#0000a0"/>
<path d="M52.2 155.9h2.5M152 155.4l2.5 .5-2.5 .5z" fill="none" stroke="#0000a0" stroke-width=".27"/>
<path d="M52.2 155.9l2.5-.5v1z" fill-rule="evenodd" fill="#0000a0"/>
<path d="M222.5 91.5h7M290.3 91.5h2.5M52.2 155.9l2.5-.5v1zM52.2 154.9v8.4M54.7 155.9h97.3M154.5 154.9v8.4" fill="none" stroke="#0000a0" stroke-width=".27"/>
<path d="M290.3 91l2.5 .5-2.5 .5z" fill-rule="evenodd" fill="#0000a0"/>
<path d="M158.4 91.5h2.4M290.3 91l2.5 .5-2.5 .5z" fill="none" stroke="#0000a0" stroke-width=".27"/>
<path d="M158.4 91.5l2.4-.5v1z" fill-rule="evenodd" fill="#0000a0"/>
<path d="M158.4 91.5l2.4-.5v1zM158.4 90.5v8.4M160.8 91.5h129.5M292.8 90.5v8M27.1 102.2v2.4M27.1 129.4v7" fill="none" stroke="#0000a0" stroke-width=".27"/>
<path d="M27.1 102.2l.5 2.4h-1.1z" fill-rule="evenodd" fill="#0000a0"/>
<path d="M27.1 102.2l.5 2.4h-1.1zM27.1 162.6v2.5" fill="none" stroke="#0000a0" stroke-width=".27"/>
<path d="M26.5 162.6h1.1l-.5 2.5z" fill-rule="evenodd" fill="#0000a0"/>
<path d="M27.1 81.8v7M27.1 97.7v2.5M26 102.2h33.4M27.1 104.6v58M26 165.1h33.4M26.5 162.6h1.1l-.5 2.5z" fill="none" stroke="#0000a0" stroke-width=".27"/>
<path d="M26.5 97.7h1.1l-.5 2.5z" fill-rule="evenodd" fill="#0000a0"/>
<path d="M27.1 69.6v2.6M26.5 97.7h1.1l-.5 2.5z" fill="none" stroke="#0000a0" stroke-width=".27"/>
<path d="M27.1 69.6l.5 2.6h-1.1z" fill-rule="evenodd" fill="#0000a0"/>
<path d="M26 69.6h16.4M27.1 69.6l.5 2.6h-1.1zM27.1 72.2v25.5M26 100.2h33.4" fill="none" stroke="#0000a0" stroke-width=".27"/>
<!-- layer: Symbole (ISO) Custom -->
<path d="M103.4 167.1l1.7 1.8" fill="none" stroke="#0000a0" stroke-width=".27"/>
<path d="M103.4 167.1l2.1 1.4-.7 .7z" fill-rule="evenodd" fill="#0000a0"/>
<path d="M103.4 167.1l2.1 1.4-.7 .7zM105.1 168.9l10.4 10.5M219.8 167.1l1.2 2.2" fill="none" stroke="#0000a0" stroke-width=".27"/>
<circle cx="118.6" cy="182.6" r="4.5" fill="none" stroke="#000" stroke-width=".27"/>
<path d="M219.8 167.1l1.6 2-.9 .4z" fill-rule="evenodd" fill="#0000a0"/>
<path d="M166.6 151.7l-2.5 .6M219.8 167.1l1.6 2-.9 .4zM221 169.3l4.7 9.4" fill="none" stroke="#0000a0" stroke-width=".27"/>
<circle cx="227.8" cy="182.6" r="4.5" fill="none" stroke="#000" stroke-width=".27"/>
<path d="M164.1 152.3l2.3-1.1 .3 1z" fill-rule="evenodd" fill="#0000a0"/>
<path d="M164.1 152.3l2.3-1.1 .3 1zM175.6 149.4l-9 2.3M152.7 167.7l1.5 2" fill="none" stroke="#0000a0" stroke-width=".27"/>
<circle cx="179.9" cy="148.3" r="4.5" fill="none" stroke="#000" stroke-width=".27"/>
<path d="M152.7 167.7l1.9 1.7-.7 .6z" fill-rule="evenodd" fill="#0000a0"/>
<path d="M152.7 167.7l1.9 1.7-.7 .6zM154.2 169.7l6.6 8.5M289.4 164.5l1.7 1.9" fill="none" stroke="#0000a0" stroke-width=".27"/>
<circle cx="163.5" cy="181.7" r="4.5" fill="none" stroke="#000" stroke-width=".27"/>
<path d="M289.4 164.5l2.1 1.5-.8 .7z" fill-rule="evenodd" fill="#0000a0"/>
<path d="M281.5 131.8l-2.2 1.2M289.4 164.5l2.1 1.5-.8 .7zM291.1 166.4l11.4 12" fill="none" stroke="#0000a0" stroke-width=".27"/>
<circle cx="305.6" cy="181.7" r="4.5" fill="none" stroke="#000" stroke-width=".27"/>
<path d="M279.3 133l1.9-1.6 .5 .9z" fill-rule="evenodd" fill="#0000a0"/>
<path d="M297.2 105.3l-2.4 .9M279.3 133l1.9-1.6 .5 .9zM291.3 126.5l-9.8 5.3" fill="none" stroke="#0000a0" stroke-width=".27"/>
<circle cx="295.3" cy="124.4" r="4.5" fill="none" stroke="#000" stroke-width=".27"/>
<path d="M294.8 106.2l2.2-1.3 .3 .9z" fill-rule="evenodd" fill="#0000a0"/>
<path d="M278.7 65.5l-1 2.2M294.8 106.2l2.2-1.3 .3 .9zM302.6 103.4l-5.4 1.9" fill="none" stroke="#0000a0" stroke-width=".27"/>
<circle cx="306.9" cy="102" r="4.5" fill="none" stroke="#000" stroke-width=".27"/>
<path d="M278.3 65.3l.9 .3-1.5 2.1z" fill-rule="evenodd" fill="#0000a0"/>
<path d="M281.9 58.6l-3.2 6.9M172.8 65.4l-2.1 1.3M278.3 65.3l.9 .3-1.5 2.1z" fill="none" stroke="#0000a0" stroke-width=".27"/>
<circle cx="283.9" cy="54.5" r="4.5" fill="none" stroke="#000" stroke-width=".27"/>
<path d="M170.7 66.7l1.9-1.8 .5 .9z" fill-rule="evenodd" fill="#0000a0"/>
<path d="M187.7 56.8l-14.9 8.6M170.7 66.7l1.9-1.8 .5 .9zM52.2 103.4l1.8 1.7" fill="none" stroke="#0000a0" stroke-width=".27"/>
<circle cx="191.6" cy="54.5" r="4.5" fill="none" stroke="#000" stroke-width=".27"/>
<path d="M52.2 103.4l2.2 1.4-.7 .7z" fill-rule="evenodd" fill="#0000a0"/>
<path d="M52.2 103.4l2.2 1.4-.7 .7zM54 105.1l7 6.8" fill="none" stroke="#0000a0" stroke-width=".27"/>
<circle cx="64.3" cy="115" r="4.5" fill="none" stroke="#000" stroke-width=".27"/>
<text font-size="7.7" fill="#0000a0" x="359.9" y="280.3">SHELF 1</text>
<text font-size="5" fill="#0000a0" x="401.3" y="275.8">A</text>
<g font-size="4.3" fill="#0000a0">
<text x="159.1" y="19.2">1591</text>
<text x="361.3" y="18.5">350</text>
<text x="190.4" y="56">6</text>
<text x="282.7" y="56">2</text>
<text x="26.2" y="88.8" transform="rotate(-90 26.2 88.8)">183</text>
<text x="222.5" y="90.7">807</text>
<text x="21.3" y="103.2" transform="rotate(-90 21.3 103.2)">798</text>
<text x="305.7" y="103.5">7</text>
<text x="63.1" y="116.5">5</text>
<text x="311.9" y="119.8" transform="rotate(-90 311.9 119.8)">604</text>
<text x="294.1" y="125.8">5</text>
<text x="26.2" y="136.4" transform="rotate(-90 26.2 136.4)">378</text>
<text x="178.8" y="149.8">4</text>
<text x="99.9" y="155.1">614</text>
<text x="117.5" y="184.1">1</text>
<text x="162.4" y="183.2">3</text>
<text x="226.6" y="184.1">8</text>
<text x="304.4" y="183.2">9</text>
<text x="88" y="225.7">PARTS LIST</text>
<text x="13" y="233">ITEM</text>
<text x="39.5" y="233">PART NUM.</text>
<text x="78.7" y="233">QTY</text>
<text x="115.9" y="233">ENGLISH DESCRIPTION</text>
<text x="384.6" y="238.9">Ra 3.2</text>
<text x="16.8" y="240.3">1</text>
<text x="16.8" y="245.9">2</text>
<text x="47.2" y="240.3">PL1</text>
<text x="49.8" y="245.9">2</text>
<text x="80.6" y="245.9">10</text>
<text x="81.9" y="240.2">5</text>
<text x="90.9" y="240.3">600x330</text>
<text x="16.8" y="251.6">3</text>
<text x="49.8" y="251.6">3</text>
<text x="81.9" y="251.6">2</text>
<text x="90.9" y="251.6">Print 1 normal + 1 mirror</text>
<text x="16.8" y="257.3">4</text>
<text x="47.2" y="257.3">PL2</text>
<text x="80.6" y="257.3">11</text>
<text x="90.9" y="257.3">200x330</text>
<text x="16.8" y="262.9">5</text>
<text x="49.8" y="263">1</text>
<text x="81.9" y="263">6</text>
<text x="16.8" y="268.7">6</text>
<text x="49.8" y="268.7">5</text>
<text x="81.9" y="268.7">4</text>
<text x="16.8" y="274.3">7</text>
<text x="49.8" y="274.4">6</text>
<text x="81.9" y="274.3">4</text>
<text x="16.8" y="280">8</text>
<text x="47.2" y="280">PL3</text>
<text x="81.9" y="280">4</text>
<text x="90.9" y="280">800x330</text>
<text x="263" y="279.1">HEXA-SHELF</text>
<text x="16.8" y="285.7">9</text>
<text x="49.8" y="285.7">4</text>
<text x="81.9" y="285.7">2</text>
<text x="90.9" y="285.7">Print 1 normal + 1 mirror</text>
<text x="401.7" y="282.5">A3</text>
</g>
<text font-size="3.5" fill="#8080ff" x="406.8" y="277.5">A</text>
<g font-size="2.8" fill="#008000">
<text x="230.4" y="248.5">Material &amp; Treatment</text>
<text x="334.7" y="248.5">Dim. tolerances</text>
<text x="270" y="254.5">Material</text>
<text x="268.2" y="261.5">Treatment 1</text>
<text x="370.3" y="263">Mass</text>
<text x="268.2" y="268.5">Treatment 2</text>
</g>
<g font-size="2.8" fill="#408080">
<text x="286.4" y="248.5">Alternative Material &amp; Treatment</text>
<text x="305.1" y="254.2">---</text>
<text x="305.1" y="261.3">---</text>
<text x="305.1" y="268.3">---</text>
</g>
<g font-size="2.8" fill="#0000a0">
<text x="242.1" y="254.2">---</text>
<text x="397.1" y="257">Sheet</text>
<text x="405.3" y="257">1 /1</text>
<text x="242.1" y="261.3">---</text>
<text x="378.2" y="263.1">36 g</text>
<text x="392.2" y="263">14.05.2021</text>
<text x="242.1" y="268.3">---</text>
<text x="399.2" y="268.7">julien</text>
</g>
<text font-size="2.7" fill="#008000" x="370.2" y="257">Similar draw</text>
<g font-size="2.5" fill="#0000a0">
<text x="384.9" y="248">Area</text>
<text x="364.6" y="256.9">1:6</text>
</g>
<text font-size="2.5" fill="#008000" x="356.5" y="257">Scale</text>
<text font-size="2.2" fill="#0000a0" x="379.2" y="251.8">20167669 mm^2</text>
<g font-size="2.1" fill="#0000a0">
<text x="334.3" y="256.2">DIN ISO 13920-A</text>
<text x="335" y="253.9">DIN ISO 2768-mK</text>
</g>
<g font-size="2">
<text x="355.7" y="251.8">ALL DIMENSION METRIC</text>
<text x="356.9" y="247.8">UNLESS OTHERWISE</text>
<text x="361.8" y="249.7">SPECIFIED</text>
</g>
<g font-size="1.7" fill="#0000a0">
<text x="341.2" y="261.7">+0.3</text>
<text x="350.3" y="260">-0.1</text>
<text x="350.3" y="261.9">-0.3</text>
</g>
</svg>
